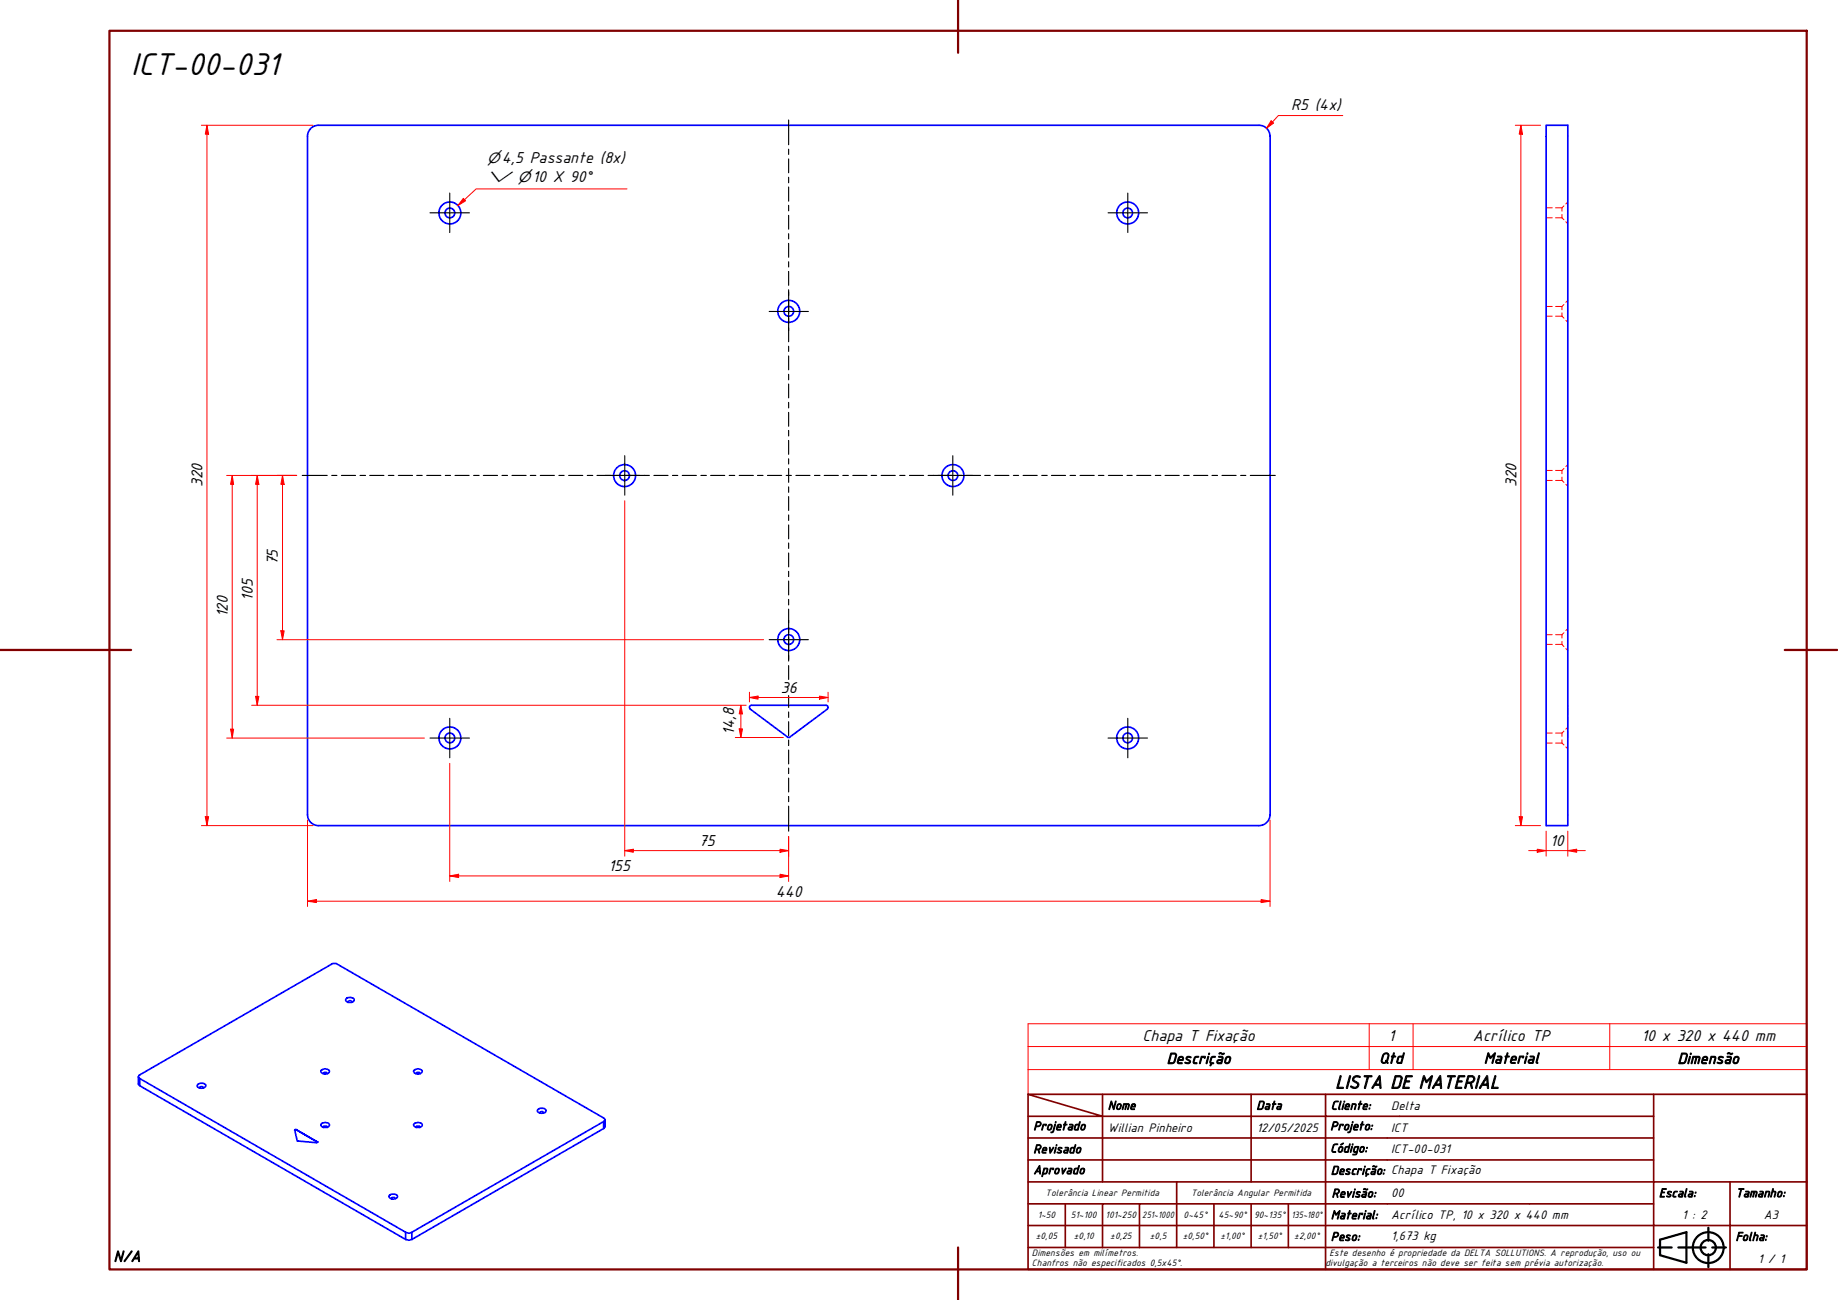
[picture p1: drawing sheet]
<svg xmlns="http://www.w3.org/2000/svg" width="420mm" height="297mm" viewBox="0 0 420 297" stroke-linecap="round" stroke-linejoin="round" font-family="sans-serif">
<!-- layer: Visible (ABNT) -->
<g fill="none" stroke="#00f" stroke-width=".38">
<path d="M353.4 28.6h5v160h-5zM171.8 161.1l-.5 .4 .2 .5 8.5 6.4M171.8 161.1h17M180 168.4h.6M188.8 161.1l.5 .4-.2 .5-8.5 6.4M70.3 186.2v-155.1a2.51 2.51 0 0 1 2.5-2.5h215a2.51 2.51 0 0 1 2.5 2.5v155.1M70.3 186.1a2.51 2.51 0 0 0 2.5 2.5h215a2.51 2.51 0 0 0 2.5-2.5M72.6 261l-.3 .1"/>
<circle cx="102.8" cy="48.7" r="1.11"/>
<circle cx="102.8" cy="48.7" r="2.51"/>
<circle cx="257.8" cy="48.7" r="1.11"/>
<circle cx="257.8" cy="48.7" r="2.51"/>
<circle cx="180.3" cy="71.1" r="1.11"/>
<circle cx="180.3" cy="71.1" r="2.51"/>
<circle cx="142.8" cy="108.7" r="1.11"/>
<circle cx="142.8" cy="108.7" r="2.51"/>
<circle cx="217.8" cy="108.7" r="1.11"/>
<circle cx="217.8" cy="108.7" r="2.51"/>
<circle cx="180.3" cy="146.1" r="1.11"/>
<circle cx="180.3" cy="146.1" r="2.51"/>
<circle cx="102.8" cy="168.6" r="1.11"/>
<circle cx="102.8" cy="168.6" r="2.51"/>
<circle cx="257.8" cy="168.6" r="1.11"/>
<circle cx="257.8" cy="168.6" r="2.51"/>
</g>
<!-- layer: Hidden (ABNT) -->
<g fill="none" stroke="#f00" stroke-width=".23">
<path d="M353.4 47.5h1.4M353.4 49.8h1.4M355.6 47.5h1.5M355.6 49.8h1.5M357.1 47.5v.7M357.1 49v.8M357.1 49.8l.4 .4M357.5 47l-.4 .5M357.9 50.7l.5 .5M358.4 46.2l-.5 .4M353.4 70h1.4M353.4 72.2h1.4"/>
<path d="M355.6 70h1.5M355.6 72.2h1.5M357.1 70v.8M357.1 71.5v.7M357.1 72.2l.4 .5M357.5 69.6l-.4 .4M357.9 73.2l.5 .4M358.4 68.6l-.5 .5M353.4 107.5h1.4M353.4 109.8h1.4M355.6 107.5h1.5M355.6 109.8h1.5"/>
<path d="M357.1 107.5v.8M357.1 109v.8M357.1 109.8l.4 .4M357.5 107l-.4 .5M357.9 110.7l.5 .4M358.4 106.2l-.5 .4M353.4 145h1.4M353.4 147.2h1.4M355.6 145h1.5M355.6 147.2h1.5M357.1 145v.8M357.1 146.5v.7"/>
<path d="M357.1 147.2l.4 .6M357.5 144.6l-.4 .4M357.9 148.2l.5 .4M358.4 143.6l-.5 .5M353.4 167.5h1.4M353.4 169.8h1.4M355.6 167.5h1.5M355.6 169.8h1.5M357.1 167.5v.8M357.1 169v.8M357.1 169.8l.4 .4M357.5 167.1l-.4 .4"/>
<path d="M357.9 170.7l.5 .4M358.4 167.1v1.4M358.4 161.1h.1M358.4 168.5h.1M358.4 161.1v.4M358.4 161.7v1.6M358.4 163.9v2.6M358.4 166.2l-.5 .4"/>
</g>
<!-- layer: Visible (ABNT) -->
<circle cx="72.5" cy="260.9" r=".19" fill="#00f"/>
<path d="M67.7 258.1l-.3 .1" fill="none" stroke="#00f" stroke-width=".38"/>
<circle cx="67.7" cy="258.1" r=".19" fill="#00f"/>
<g fill="none" stroke="#00f" stroke-width=".38">
<path d="M79.1 228.2a1.25 1.25 0 0 1 1.9 .2 1.07 1.07 0 0 1-.9 .7 1.07 1.07 0 0 1-1-.5zM79.6 229a.45 .45 0 0 1 .4-.4 .45 .45 0 0 1 .5 .4M31.6 246v1.7l.3 .4M31.9 246.4l-.3-.4 .3-.4 44-25.4 .8-.1 61.3 35.3 .3 .4-.3 .5M31.9 246.4v1.7M31.9 246.4l60.8 35.1M31.9 248.1l60.8 35.1M45.3 247.7a1.11 1.11 0 0 1 1.8 .4 1.17 1.17 0 0 1-2 0zM45.6 248.6a.47 .47 0 0 1 .4-.3 .47 .47 0 0 1 .5 .3M67.7 258.1l-.3 .1 .6 2.5 4.3 .4M73.3 256.9a1.25 1.25 0 0 1 2 .1 1.07 1.07 0 0 1-.9 .7 1.07 1.07 0 0 1-1-.5zM73.3 244.7a1.17 1.17 0 0 1 2 .1 1.06 1.06 0 0 1-1 .6 1.06 1.06 0 0 1-1-.7z"/>
<path d="M73.9 257.6a.46 .46 0 0 1 .5-.3 .46 .46 0 0 1 .4 .3M73.9 245.3a.46 .46 0 0 1 .5-.3 .46 .46 0 0 1 .4 .3M94.6 244.7a1.17 1.17 0 0 1 1.9 .1 1.06 1.06 0 0 1-1 .6 1.06 1.06 0 0 1-.9-.7zM94.6 256.9a1.25 1.25 0 0 1 1.9 .1 1.07 1.07 0 0 1-.9 .7 1.07 1.07 0 0 1-1-.5zM95.1 245.3a.46 .46 0 0 1 .5-.3 .46 .46 0 0 1 .4 .3M95.1 257.6a.46 .46 0 0 1 .5-.3 .46 .46 0 0 1 .4 .3M122.9 253.5a1.15 1.15 0 0 1 1.9 .4 1.22 1.22 0 0 1-2-.1zM123.4 254.3a.47 .47 0 0 1 .4-.3 .47 .47 0 0 1 .5 .3M138 256.3v1.6M138 256.3l-43.8 25.2M138 257.9l-43.8 25.3M138.3 255.8v1.7l-.3 .4"/>
<path d="M72.5 260.9l-4.8-2.8 4.8 2.8M88.9 273.2a1.38 1.38 0 0 1 2 .1 1.03 1.03 0 0 1-1 .7 1.03 1.03 0 0 1-1-.8zM89.5 273.9a.46 .46 0 0 1 .4-.3 .46 .46 0 0 1 .5 .3M92.7 281.5l.5 .2 1-.2M92.7 283.2l.7 .2 .8-.2M92.7 281.5v1.7M94.2 281.5v1.7"/>
</g>
<path d="M235 239.1h178v-5.2h-178v10.5M313 233.9v10.5M323 233.9v10.5M368 233.9v10.5M413 239.1v5.3h-178M235 244.4v5.6h178v-5.6" fill="none" stroke="#f00" stroke-width=".23"/>
<!-- layer: Borda A3/A4 (ABNT) -->
<path d="M25 7h388v283.1h-388zM219 0v12.1M0 148.5h30M408 148.5h12M219 285v12" fill="none" stroke="#800000" stroke-width=".51"/>
<g fill="none" stroke="#000" stroke-width=".51">
<path d="M379 285h3.1M379.5 283.3l6-1.8v7l-6-1.7zM383.7 285h6.2M390.5 280.5v3M390.5 286.6v2.9M391.4 285h3.1"/>
<circle cx="390.5" cy="285.1" r="3.5"/>
<circle cx="390.5" cy="285.1" r="1.75"/>
</g>
<g fill="none" stroke="#800000" stroke-width=".38">
<path d="M235 250l17 5.1h-17M235 250h178v40.1h-178zM252 255.1h34v4.9h17M252 255.1v15M252 250v5.1M286 250v5.1h17v4.9M303 250v5.1h75M378 250v20.1h-143M235 260h51v5h-51M235 275.1h17M243.5 275.1v9.9M260.5 275.1h-8.5v9.9"/>
<path d="M269 270.1v14.9h-8.5M277.5 275.1v9.9h-8.5M286 275.1v9.9h8.5M294.5 275.1v9.9M303 275.1h-42.5v9.9M303 260v5h-17v5.1M303 275.1v9.9h75M303 260h75M303 275.1h75M378 265h-75v10.1M395.5 270.1v9.9h17.5M413 270.1h-35v9.9h17.5v10.1"/>
<path d="M235 285h25.5M235 280h143v10.1M277.5 285h8.5M294.5 285h8.5v5.1"/>
</g>
<!-- layer: Marca de centro (ISO) -->
<g fill="none" stroke="#000" stroke-width=".25">
<path d="M98.3 48.6h9M102.8 44.1v9M253.3 48.6h9M257.8 44.1v9M175.8 71.2h9M180.3 66.7v8.9M138.3 108.6h9M142.8 104.1v9M213.3 108.6h9M217.8 104.1v9M175.8 146.2h9M180.3 141.7v9"/>
<path d="M98.3 168.6h9M102.8 164.1v9.1M253.3 168.6h9M257.8 164.1v9.1"/>
</g>
<!-- layer: Linha de centro (ISO) -->
<g fill="none" stroke="#000" stroke-width=".25">
<path d="M180.3 27.4v5.7M180.3 34.1v1.2M180.3 36.3v3.2M180.3 40.5v1.3M180.3 42.7v3.3M180.3 46.9v1.3M180.3 49.2v3.2M180.3 53.4v1.2M180.3 55.6v3.2M180.3 59.8v1.2M180.3 62v3.2M180.3 66.2v1.3"/>
<path d="M180.3 68.4v3.3M180.3 72.6v1.3M180.3 74.9v3.2M180.3 79.1v1.2M180.3 81.3v3.2M180.3 85.5v1.3M180.3 87.7v3.2M180.3 91.9v1.3M180.3 94.2v3.2M180.3 98.3v1.3M69.1 108.6h5.7M75.8 108.6h1.2"/>
<path d="M78 108.6h3.3M82.3 108.6h1.3M84.5 108.6h3.3M88.8 108.6h1.2M91.1 108.6h3.2M95.2 108.6h1.3M97.5 108.6h3.3M101.8 108.6h1.2M104 108.6h3.3M108.3 108.6h1.2M110.5 108.6h3.2M114.7 108.6h1.3"/>
<path d="M117 108.6h3.3M121.2 108.6h1.3M123.5 108.6h3.2M127.8 108.6h1.2M130 108.6h3.2M134.2 108.6h1.3M136.5 108.6h3.2M140.7 108.6h1.3M143 108.6h3.2M147.2 108.6h1.3M149.5 108.6h3.2M153.7 108.6h1.2"/>
<path d="M156 108.6h3.2M160.2 108.6h1.3M162.4 108.6h3.3M166.7 108.6h1.3M169 108.6h3.2M173.2 108.6h1.2M175.5 108.6h3.2M179.7 108.6h1.2M180.3 100.6v3.2M180.3 104.8v1.2M180.3 107v3.2M180.3 111.2v1.3"/>
<path d="M180.3 113.5v3.1M180.3 117.7v1.2M180.3 119.9v3.2M181.9 108.6h3.3M186.2 108.6h1.3M188.4 108.6h3.2M192.7 108.6h1.2M194.9 108.6h3.3M199.1 108.6h1.3M201.4 108.6h3.3M205.7 108.6h1.2M207.9 108.6h3.2"/>
<path d="M212.2 108.6h1.2M214.4 108.6h3.2M218.6 108.6h1.3M220.9 108.6h3.3M225.1 108.6h1.3M227.4 108.6h3.2M231.6 108.6h1.3M233.9 108.6h3.2M238.1 108.6h1.3M240.3 108.6h3.3M244.6 108.6h1.3M246.9 108.6h3.2"/>
<path d="M251.1 108.6h1.2M253.4 108.6h3.2M257.6 108.6h1.2M259.8 108.6h3.3M264.1 108.6h1.3M266.3 108.6h3.3M270.6 108.6h1.2M272.9 108.6h3.2M277.1 108.6h1.2M279.3 108.6h3.3M283.6 108.6h1.2M285.8 108.6h5.7"/>
<path d="M180.3 124.1v1.2M180.3 126.4v3.1M180.3 130.5v1.2M180.3 132.8v3.1M180.3 137v1.2M180.3 139.2v3.2M180.3 143.4v1.2M180.3 145.7v3.1M180.3 149.8v1.3M180.3 152.1v3.1M180.3 158.9v2.8M180.3 162.7v1.2"/>
<path d="M180.3 164.9v3.2M180.3 169.1v1.3M180.3 171.4v3.1M180.3 175.5v1.3M180.3 177.8v3.2M180.3 182v1.2M180.3 184.2v5.7"/>
</g>
<path d="M47.3 186.6v2" fill="none" stroke="#f00" stroke-width=".23"/>
<path d="M46.9 186.6h.8l-.4 2z" fill="#f00"/>
<path d="M47.3 28.6v2.1M46.9 186.6h.8l-.4 2z" fill="none" stroke="#f00" stroke-width=".23"/>
<path d="M47.3 28.6l.4 2.1h-.8z" fill="#f00"/>
<path d="M46 28.6h25.6M47.3 28.6l.4 2.1h-.8zM47.3 30.7v155.9M46 188.6h25.6M70.3 205.9h2" fill="none" stroke="#f00" stroke-width=".23"/>
<path d="M70.3 205.9l2-.4v.7z" fill="#f00"/>
<path d="M70.3 205.9l2-.4v.7zM288.3 205.9h2" fill="none" stroke="#f00" stroke-width=".23"/>
<path d="M288.3 205.5l2 .4-2 .3z" fill="#f00"/>
<path d="M70.3 187.4v19.7M178.3 194.4h2M290.3 187.4v19.7M72.3 205.9h216M288.3 205.5l2 .4-2 .3z" fill="none" stroke="#f00" stroke-width=".23"/>
<path d="M178.3 194l2 .4-2 .3z" fill="#f00"/>
<path d="M142.8 194.4h2M178.3 194l2 .4-2 .3z" fill="none" stroke="#f00" stroke-width=".23"/>
<path d="M142.8 194.4l2-.4v.7z" fill="#f00"/>
<path d="M142.8 114.4v81.2M142.8 194.4l2-.4v.7zM144.8 194.4h33.5M180.3 191.1v4.5M102.8 200.1h2" fill="none" stroke="#f00" stroke-width=".23"/>
<path d="M102.8 200.1l2-.3v.7z" fill="#f00"/>
<path d="M102.8 200.1l2-.3v.7zM178.3 200.1h2" fill="none" stroke="#f00" stroke-width=".23"/>
<path d="M178.3 199.8l2 .3-2 .4z" fill="#f00"/>
<path d="M64.6 108.6v2.1M102.8 174.4v27M178.3 199.8l2 .3-2 .4zM180.3 191.1v10.3M104.8 200.1h73.5" fill="none" stroke="#f00" stroke-width=".23"/>
<path d="M64.6 108.6l.4 2.1h-.8z" fill="#f00"/>
<path d="M64.6 108.6l.4 2.1h-.8zM64.6 144.1v2.1" fill="none" stroke="#f00" stroke-width=".23"/>
<path d="M64.2 144.1h.8l-.4 2.1z" fill="#f00"/>
<path d="M53.1 108.6v2.1M63.3 108.6h4.5M64.6 110.7v33.4M63.3 146.2h111.3M64.2 144.1h.8l-.4 2.1z" fill="none" stroke="#f00" stroke-width=".23"/>
<path d="M53.1 108.6l.3 2.1h-.7z" fill="#f00"/>
<path d="M53.1 108.6l.3 2.1h-.7zM53.1 166.6v2" fill="none" stroke="#f00" stroke-width=".23"/>
<path d="M52.7 166.6h.7l-.3 2z" fill="#f00"/>
<path d="M51.8 108.6h16M53.1 110.7v55.9M58.8 108.6v2.1M51.8 168.6h45.2M52.7 166.6h.7l-.3 2z" fill="none" stroke="#f00" stroke-width=".23"/>
<path d="M58.8 108.6l.4 2.1h-.8z" fill="#f00"/>
<path d="M58.8 108.6l.4 2.1h-.8zM58.8 159.1v2" fill="none" stroke="#f00" stroke-width=".23"/>
<path d="M58.4 159.1h.8l-.4 2z" fill="#f00"/>
<path d="M57.5 108.6h10.3M58.8 110.7v48.4M58.4 159.1h.8l-.4 2zM57.5 161.1h113.1M169.4 161.1v2" fill="none" stroke="#f00" stroke-width=".23"/>
<path d="M169.4 161.1l.3 2h-.7z" fill="#f00"/>
<path d="M169.4 161.1l.3 2h-.7zM169.4 166.5v2" fill="none" stroke="#f00" stroke-width=".23"/>
<path d="M169 166.5h.7l-.3 2z" fill="#f00"/>
<path d="M171.3 159.4h2M168.1 168.5h11M169 166.5h.7l-.3 2zM169.4 163.1v3.4" fill="none" stroke="#f00" stroke-width=".23"/>
<path d="M171.3 159.4l2-.3v.7z" fill="#f00"/>
<path d="M171.3 159.4l2-.3v.7zM187.3 159.4h2" fill="none" stroke="#f00" stroke-width=".23"/>
<path d="M187.3 159.1l2 .3-2 .4z" fill="#f00"/>
<path d="M171.3 158.2v2.2M173.3 159.4h14M187.3 159.1l2 .3-2 .4zM189.3 158.2v2.2" fill="none" stroke="#f00" stroke-width=".23"/>
<path d="M106.2 45.6l-1.6 1.4" fill="none" stroke="#f00" stroke-width=".23"/>
<path d="M105.9 45.3l.5 .6-1.8 1.1z" fill="#f00"/>
<path d="M105.9 45.3l.5 .6-1.8 1.1zM143.3 43.2h-34.5l-2.6 2.4" fill="none" stroke="#f00" stroke-width=".23"/>
<path d="M347.7 186.6v2" fill="none" stroke="#f00" stroke-width=".23"/>
<path d="M347.3 186.6h.7l-.3 2z" fill="#f00"/>
<path d="M347.7 28.6v2.1M347.3 186.6h.7l-.3 2z" fill="none" stroke="#f00" stroke-width=".23"/>
<path d="M347.7 28.6l.3 2.1h-.7z" fill="#f00"/>
<path d="M346.4 28.6h5.8M347.7 28.6l.3 2.1h-.7zM347.7 30.7v155.9M346.4 188.6h5.8M351.4 194.4h2" fill="none" stroke="#f00" stroke-width=".23"/>
<path d="M351.4 194l2 .4-2 .3z" fill="#f00"/>
<path d="M351.4 194l2 .4-2 .3zM358.4 194.4h2" fill="none" stroke="#f00" stroke-width=".23"/>
<path d="M358.4 194.4l2-.4v.7z" fill="#f00"/>
<path d="M290.9 27.9l-1.4 1.4M349.4 194.4h2M353.4 194.4h5M353.4 189.9v5.7M358.4 194.4l2-.4v.7zM358.4 189.9v5.7M360.4 194.4h2" fill="none" stroke="#f00" stroke-width=".23"/>
<path d="M290.6 27.6l.5 .5-1.6 1.2z" fill="#f00"/>
<path d="M290.6 27.6l.5 .5-1.6 1.2zM307 26.4h-14.8l-1.3 1.5" fill="none" stroke="#f00" stroke-width=".23"/>
<text font-size="7.7" x="30" y="17.1">ICT-00-031</text>
<text font-size="4.6" x="305.2" y="248.7">LISTA DE MATERIAL</text>
<g font-size="3.9">
<text x="295.1" y="25.1">R5 (4x)</text>
<text x="46.3" y="111.4" transform="rotate(-90 46.3 111.4)">320</text>
<text x="346.6" y="111.4" transform="rotate(-90 346.6 111.4)">320</text>
<text x="63.5" y="129.2" transform="rotate(-90 63.5 129.2)">75</text>
<text x="57.8" y="137.3" transform="rotate(-90 57.8 137.3)">105</text>
<text x="52.1" y="141.1" transform="rotate(-90 52.1 141.1)">120</text>
<text x="178.5" y="158.4">36</text>
<text x="167.8" y="167.9" transform="rotate(-90 167.8 167.9)">14,8</text>
<text x="159.8" y="193.3">75</text>
<text x="354.4" y="193.4">10</text>
<text x="139.1" y="199.1">155</text>
<text x="177.4" y="204.9">440</text>
<text x="261.2" y="237.9">Chapa T Fixação</text>
<text x="317.4" y="237.8">1</text>
<text x="336.7" y="237.9">Acrílico TP</text>
<text x="375.2" y="237.8">10 x 320 x 440 mm</text>
</g>
<g font-size="3.8">
<text x="266.7" y="243.1">Descrição</text>
<text x="315.3" y="243">Qtd</text>
<text x="339.2" y="243">Material</text>
<text x="383.5" y="243.1">Dimensão</text>
<text x="26" y="288.3">N/A</text>
</g>
<g font-size="3.4">
<text x="111.4" y="37.2">⌀4,5 Passante (8x)</text>
<text x="111.4" y="41.6">⌵ ⌀10 X 90°</text>
</g>
<g font-size="3">
<text x="253.2" y="253.5">Nome</text>
<text x="287.2" y="253.5">Data</text>
<text x="304.2" y="253.5">Cliente:</text>
<text x="318" y="253.5">Delta</text>
<text x="236.2" y="263.5">Revisado</text>
<text x="236.2" y="258.2">Projetado</text>
<text x="253.2" y="258.6">Willian Pinheiro</text>
<text x="287.3" y="258.6">12/05/2025</text>
<text x="304.1" y="263.3">Código:</text>
<text x="304.1" y="258.2">Projeto:</text>
<text x="318" y="263.5">ICT-00-031</text>
<text x="318" y="258.6">ICT</text>
<text x="236.2" y="268.3">Aprovado</text>
<text x="304.2" y="268.4">Descrição: Chapa T Fixação</text>
<text x="304.4" y="273.6">Revisão:</text>
<text x="318" y="273.5">00</text>
<text x="379.2" y="273.5">Escala:</text>
<text x="396.7" y="273.5">Tamanho:</text>
<text x="304.2" y="278.6">Material:</text>
<text x="318" y="278.4">Acrílico TP, 10 x 320 x 440 mm</text>
<text x="384.6" y="278.6">1 : 2</text>
<text x="403.2" y="278.6">A3</text>
<text x="304.2" y="283.5">Peso:</text>
<text x="318" y="283.3">1,673 kg</text>
<text x="396.7" y="283.5">Folha:</text>
<text x="401.9" y="288.5">1 / 1</text>
</g>
<g font-size="2.3">
<text x="239" y="273.4">Tolerância Linear Permitida</text>
<text x="272.3" y="273.2">Tolerância Angular Permitida</text>
<text x="237.2" y="278.3">1~50</text>
<text x="244.8" y="278.3">51~100</text>
<text x="252.7" y="278.3">101~250</text>
<text x="261.1" y="278.3">251~1000</text>
<text x="270.6" y="278.3">0~45°</text>
<text x="278.5" y="278.3">45~90°</text>
<text x="286.7" y="278.3">90~135°</text>
<text x="295.2" y="278.3">135~180°</text>
<text x="235.9" y="287.1">Dimensões em milímetros.</text>
<text x="236.8" y="283.1">±0,05</text>
<text x="245.5" y="283.1">±0,10</text>
<text x="253.8" y="283.1">±0,25</text>
<text x="262.8" y="283.1">±0,5</text>
<text x="270.4" y="283.1">±0,50°</text>
<text x="279" y="283.1">±1,00°</text>
<text x="287.5" y="283.1">±1,50°</text>
<text x="295.8" y="283.1">±2,00°</text>
<text x="303.9" y="287.1">Este desenho é propriedade da DELTA SOLLUTIONS. A reprodução, uso ou</text>
<text x="235.9" y="289.2">Chanfros não especificados 0,5x45°.</text>
<text x="303" y="289.2">divulgação a terceiros não deve ser feita sem prévia autorização.</text>
</g>
</svg>
